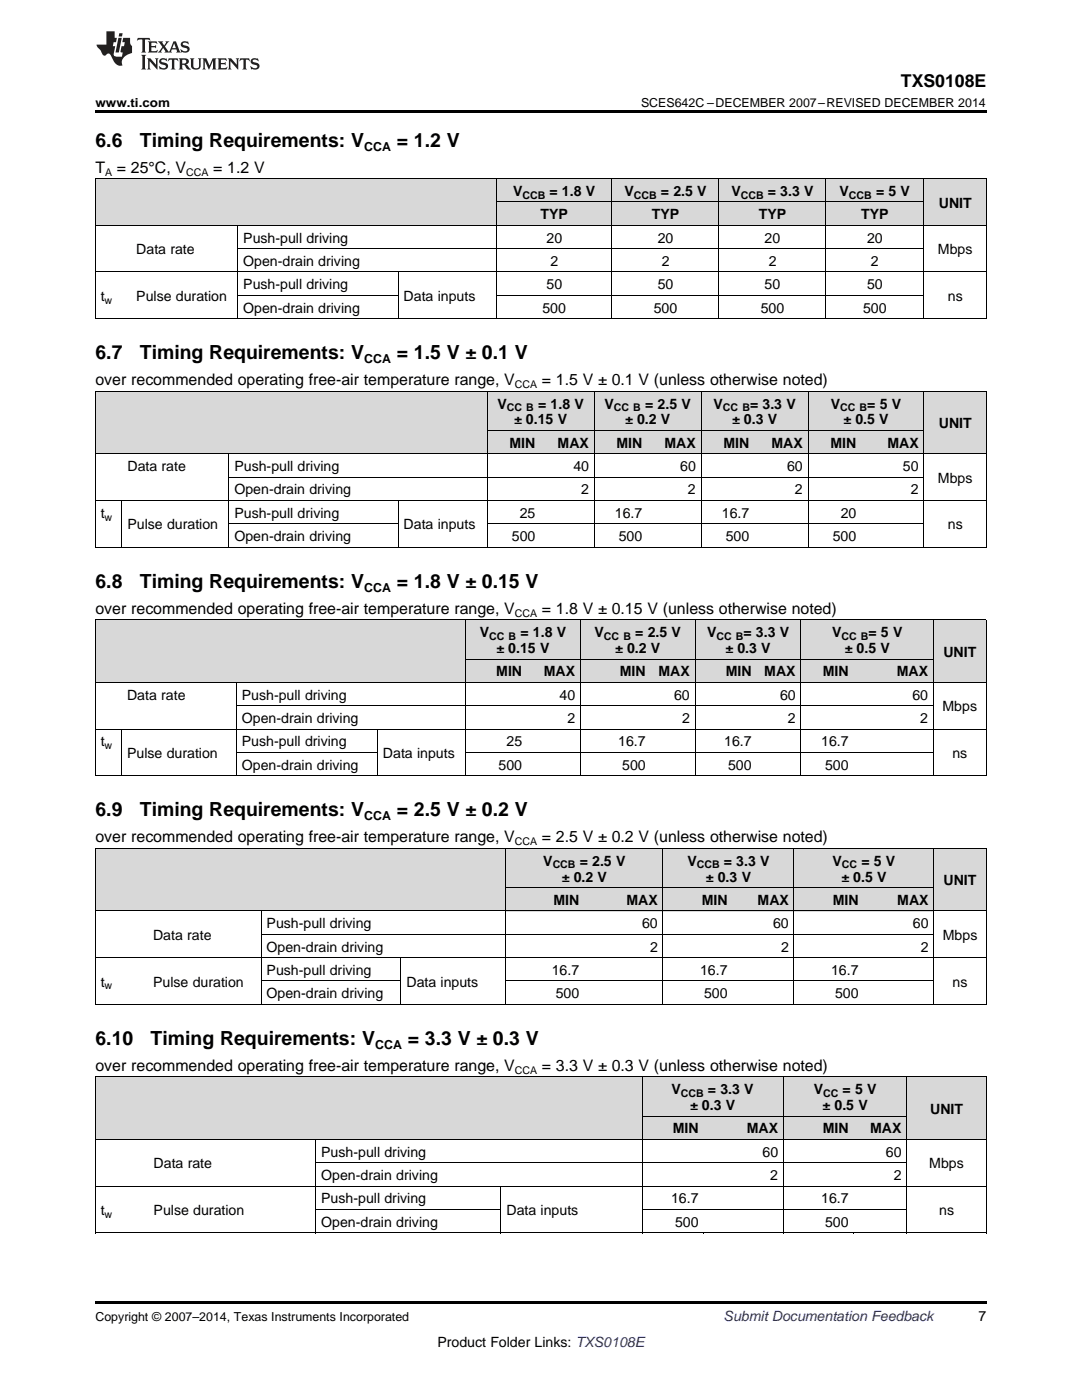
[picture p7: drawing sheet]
<svg xmlns="http://www.w3.org/2000/svg" width="216mm" height="279mm" viewBox="0 0 216 279" stroke-linecap="round" stroke-linejoin="round" font-family="sans-serif">
<g fill="#d8d8d8">
<path d="M19 215h10.6v12.5h-10.6z"/>
<path d="M29.6 215h33.4v12.5h-33.4z"/>
<path d="M63 215h37v12.5h-37z"/>
<path d="M100 215h28.2v12.5h-28.2z"/>
<path d="M128.2 222.8h12.3v4.7h-12.3z"/>
<path d="M140.5 222.8h15.9v4.7h-15.9z"/>
<path d="M156.4 222.8h14v4.7h-14z"/>
<path d="M170.4 222.8h10.6v4.7h-10.6z"/>
<path d="M181 215h15.8v12.5h-15.8z"/>
<path d="M128.2 215h12.3v7.8h-12.3z"/>
<path d="M140.5 215h15.9v7.8h-15.9z"/>
<path d="M156.4 215h14v7.8h-14z"/>
<path d="M170.4 215h10.6v7.8h-10.6z"/>
<path d="M19 169.4h10.5v12.5h-10.5z"/>
<path d="M29.5 169.4h22.6v12.5h-22.6z"/>
<path d="M52.1 169.4h27.9v12.5h-27.9z"/>
<path d="M80 169.4h21v12.5h-21z"/>
<path d="M101 177.2h15.7v4.7h-15.7z"/>
<path d="M116.7 177.2h15.6v4.7h-15.6z"/>
<path d="M132.3 177.2h14v4.7h-14z"/>
<path d="M146.3 177.2h12.2v4.7h-12.2z"/>
<path d="M158.5 177.2h13.9v4.7h-13.9z"/>
<path d="M172.4 177.2h14v4.7h-14z"/>
<path d="M186.4 169.4h10.4v12.5h-10.4z"/>
<path d="M101 169.4h15.7v7.8h-15.7z"/>
<path d="M116.7 169.4h15.6v7.8h-15.6z"/>
<path d="M132.3 169.4h14v7.8h-14z"/>
<path d="M146.3 169.4h12.2v7.8h-12.2z"/>
<path d="M158.5 169.4h13.9v7.8h-13.9z"/>
<path d="M172.4 169.4h14v7.8h-14z"/>
<path d="M19 123.8h5.3v12.4h-5.3z"/>
<path d="M24.3 123.8h22.9v12.4h-22.9z"/>
<path d="M47.2 123.8h28.2v12.4h-28.2z"/>
<path d="M75.4 123.8h17.6v12.4h-17.6z"/>
<path d="M93 131.6h12.3v4.6h-12.3z"/>
<path d="M105.3 131.6h10.6v4.6h-10.6z"/>
<path d="M115.9 131.6h14v4.6h-14z"/>
<path d="M129.9 131.6h8.8v4.6h-8.8z"/>
<path d="M138.7 131.6h12.4v4.6h-12.4z"/>
<path d="M151.1 131.6h8.8v4.6h-8.8z"/>
<path d="M159.9 131.6h10.5v4.6h-10.5z"/>
<path d="M170.4 131.6h15.9v4.6h-15.9z"/>
<path d="M186.3 123.8h10.5v12.4h-10.5z"/>
<path d="M93 123.8h12.3v7.8h-12.3z"/>
<path d="M105.3 123.8h10.6v7.8h-10.6z"/>
<path d="M115.9 123.8h14v7.8h-14z"/>
<path d="M129.9 123.8h8.8v7.8h-8.8z"/>
<path d="M138.7 123.8h12.4v7.8h-12.4z"/>
<path d="M151.1 123.8h8.8v7.8h-8.8z"/>
<path d="M159.9 123.8h10.5v7.8h-10.5z"/>
<path d="M170.4 123.8h15.9v7.8h-15.9z"/>
<path d="M19 78.1h5.4v12.5h-5.4z"/>
<path d="M24.4 78.1h21.3v12.5h-21.3z"/>
<path d="M45.7 78.1h33.8v12.5h-33.8z"/>
<path d="M79.5 78.1h17.8v12.5h-17.8z"/>
<path d="M97.3 86h10.6v4.6h-10.6z"/>
<path d="M107.9 86h10.7v4.6h-10.7z"/>
<path d="M118.6 86h10.7v4.6h-10.7z"/>
<path d="M129.3 86h10.6v4.6h-10.6z"/>
<path d="M139.9 86h10.7v4.6h-10.7z"/>
<path d="M150.6 86h10.7v4.6h-10.7z"/>
<path d="M161.3 86h10.6v4.6h-10.6z"/>
<path d="M171.9 86h12.5v4.6h-12.5z"/>
<path d="M184.4 78.1h12.4v12.5h-12.4z"/>
<path d="M97.3 78.1h10.6v7.9h-10.6z"/>
<path d="M107.9 78.1h10.7v7.9h-10.7z"/>
<path d="M118.6 78.1h10.7v7.9h-10.7z"/>
<path d="M129.3 78.1h10.6v7.9h-10.6z"/>
<path d="M139.9 78.1h10.7v7.9h-10.7z"/>
<path d="M150.6 78.1h10.7v7.9h-10.7z"/>
<path d="M161.3 78.1h10.6v7.9h-10.6z"/>
<path d="M171.9 78.1h12.5v7.9h-12.5z"/>
<path d="M19 35.7h7.1v9.3h-7.1z"/>
<path d="M26.1 35.7h21.4v9.3h-21.4z"/>
<path d="M47.5 35.7h32v9.3h-32z"/>
<path d="M79.5 35.7h19.6v9.3h-19.6z"/>
<path d="M99.1 40.4h23.1v4.6h-23.1z"/>
<path d="M122.2 40.4h21.3v4.6h-21.3z"/>
<path d="M143.5 40.4h21.3v4.6h-21.3z"/>
<path d="M164.8 40.4h19.6v4.6h-19.6z"/>
<path d="M184.4 35.7h12.4v9.3h-12.4z"/>
<path d="M99.1 35.7h23.1v4.7h-23.1z"/>
<path d="M122.2 35.7h21.3v4.7h-21.3z"/>
<path d="M143.5 35.7h21.3v4.7h-21.3z"/>
<path d="M164.8 35.7h19.6v4.7h-19.6z"/>
</g>
<g fill="#000">
<path d="M19 22h177.8v.5h-177.8zM19 63.6h.2zM47.4 63.6h.1zM79.4 63.6h.1zM99 63.6h.1zM122.1 63.6h.1zM143.4 63.6h.1zM164.7 63.6h.1zM184.3 63.6h.1zM196.7 63.6h.1zM19 109.2l.2 .1zM45.6 109.2l.1 .1z"/>
<path d="M79.4 109.2l.1 .1zM97.2 109.2l.1 .1zM107.8 109.2l.1 .1zM118.5 109.2l.1 .1zM129.2 109.2l.1 .1zM139.8 109.2l.1 .1zM150.5 109.2l.1 .1zM161.2 109.2l.1 .1zM171.8 109.2l.1 .1zM184.3 109.2l.1 .1zM196.7 109.2l.1 .1zM19 154.8l.2 .1z"/>
<path d="M47.1 154.8l.1 .1zM75.2 154.8l.2 .1zM92.9 154.8l.1 .1zM105.2 154.8l.1 .1zM115.7 154.8l.2 .1zM129.8 154.8l.1 .1zM138.6 154.8l.1 .1zM151 154.8l.1 .1zM159.8 154.8l.1 .1zM170.3 154.8l.1 .1zM186.2 154.8l.1 .1zM196.7 154.8l.1 .1z"/>
<path d="M19 200.4l.2 .1zM52 200.4l.1 .1zM79.9 200.4l.1 .1zM100.9 200.4l.1 .1zM116.6 200.4l.1 .1zM132.2 200.4l.1 .1zM146.2 200.4l.1 .1zM158.4 200.4l.1 .1zM172.3 200.4l.1 .1zM186.3 200.4l.1 .1zM196.7 200.4l.1 .1zM19 246.1h.2z"/>
<path d="M62.9 246.1h.1zM99.9 246.1h.1zM128.1 246.1h.1zM140.4 246.1h.1zM156.2 246.1h.2zM170.3 246.1h.1zM180.9 246.1h.1zM196.7 246.1h.1zM19 259.7h177.8v.5h-177.8z"/>
</g>
<g fill="none" stroke="#000" stroke-width=".2">
<path d="M19 35.6l177.8 .1v27.9M19.1 35.7v27.9M99 35.7v27.9M122.1 35.7v27.9M143.5 35.7v27.9M164.8 35.7v27.9M184.3 35.7v27.9M19 54.3h177.8M19 45h177.8M47.4 45v18.6M47.5 58.9h32M47.5 49.6h136.9"/>
<path d="M79.4 54.3v9.3M99.1 58.9h85.3M99.1 40.3h85.3M19 78.1h177.8M19 63.6h177.8M19.1 78.1v31.2M97.2 78.1v31.2M118.6 78.1v31.2M139.9 78.1v31.2M161.2 78.1v31.2M184.3 78.1v31.2M196.8 78.1v31.2"/>
<path d="M19 99.9h177.8M19 90.6h177.8M24.3 99.9v9.4M45.7 90.6v18.7M45.7 95.2h138.7M79.4 99.9v9.4M97.3 85.9h87.1M19 109.2h177.8M45.7 104.5h33.8M97.3 104.5h87.1M19 136.2h177.8M19 123.7h177.8"/>
<path d="M19.1 123.7v31.2M47.1 136.2v18.7M92.9 123.7v31.2M93 131.5h93.3M115.8 123.7v31.2M138.7 123.7v31.2M159.8 123.7v31.2M186.2 123.7v31.2M196.8 123.7v31.2M19 154.8h177.8M19 145.5h177.8M24.3 145.5v9.4"/>
<path d="M47.2 150.2h28.2M47.2 140.8h139.1M75.3 145.5v9.4M93 150.2h93.3M19 169.3h177.8M19.1 169.3v31.2M100.9 169.3v31.2M101 177.1h85.3M132.3 169.3v31.2M158.4 169.3v31.2M186.3 169.3v31.2M196.8 169.3v31.2"/>
<path d="M19 191.1h177.8M19 181.8h177.8M52.1 181.8v18.7M52.1 195.8h27.9M52.1 186.5h134.3M80 191.1v9.4M101 195.8h85.4M19 214.9h177.8M19 200.4h177.8M19.1 214.9v31.2M128.1 214.9v31.2M156.3 214.9v31.2"/>
<path d="M180.9 214.9v31.2M196.8 214.9v31.2M19 236.7h177.8M19 227.4h177.8M63 227.4v18.7M63 232.1h118M100 236.7v9.4M128.2 222.8h52.8M19 246h177.8M63 241.4h37M128.2 241.4h52.8"/>
</g>
<g fill="#231f20">
<path d="M27.5 7.6l-.1 .5 .4-.2h.6v.1v2.1l-.2 .4h1l-.3-.4v-2.1l.1-.1h.5l.5 .2-.2-.5zM29.5 8.3l.2 .3v1.5l-.2 .4h1.8l.2-.6a1.04 1.04 0 0 1-1.3 .2v-.7h.6l.3 .2v-.6l-.3 .2h-.6v-.6l.8-.1 .4 .3-.2-.5zM31.5 8.3l.9 1.1-.9 1.1h.8l-.2-.2 .5-.7 .4 .7-.2 .2h1.5l-.1-.2 .1-.4h.9l.1 .4-.2 .2h1l-.3-.3-.7-1.9h-.5l-.9 2-.8-1 .9-1h-.8l.1 .3-.3 .5-.4-.6 .2-.2zM34.7 8.6l.4 1h-.7zM36.3 8.4a.63 .63 0 0 0-.2 .7 .63 .63 0 0 0 .6 .4l.6 .2 .1 .2a.75 .75 0 0 1-.7 .4 .75 .75 0 0 1-.6-.5l.1 .7 .1-.1a1.11 1.11 0 0 0 1.5-.6 1.13 1.13 0 0 0-1.2-.8l-.1-.4a1.04 1.04 0 0 1 1.2 .2l-.2-.5-.1 .1-.5-.2zM28.2 10.9l.2 .4v2.2l-.2 .4h1l-.3-.4v-2.2l.3-.4zM29.3 11.6l.3 .4v1.5l-.3 .4h.8l-.2-.4v-1.3l1.5 1.7v-1.9l.2-.4h-.7l.2 .4v.9l-1.1-1.3zM32 11.8a.62 .62 0 0 0-.2 .7 .62 .62 0 0 0 .6 .4l.6 .1 .1 .3a.76 .76 0 0 1-.7 .3 .76 .76 0 0 1-.6-.4l.1 .7 .1-.1a1.11 1.11 0 0 0 1.5-.6 1.13 1.13 0 0 0-1.2-.8l-.1-.4a1.04 1.04 0 0 1 1.2 .2l-.2-.6-.1 .1-.5-.1zM33.7 11.6l-.2 .6a.61 .61 0 0 1 .8-.3v1.6l-.2 .4h.9l-.2-.4v-1.6a.63 .63 0 0 1 .8 .3l-.2-.6zM35.6 11.6l.3 .4v1.5l-.3 .4h1l-.2-.2v-.8l.5 .2a.76 .76 0 0 0 1.2 .7l-1-1a.58 .58 0 0 0 .6-.5 .58 .58 0 0 0-.5-.6zM36.4 11.9h.1a.45 .45 0 0 1 .5 .1 .45 .45 0 0 1 .1 .5l-.7 .2zM37.9 11.6l.2 .2a2.17 2.17 0 0 0 .3 1.9 .99 .99 0 0 0 1.6-.6v-1.1l.2-.4h-.7l.2 .2a1.92 1.92 0 0 1-.2 1.8 .6 .6 0 0 1-.9-.5v-1.1l.2-.4zM40.4 11.6l.2 .4v1.5l-.2 .4h.7l-.2-.4v-1.4l.8 1.8 .8-1.8v1.4l-.2 .4h.9l-.2-.4v-1.5l.2-.4h-.8l-.6 1.5-.6-1.5zM43.4 11.6l.2 .4v1.5l-.2 .4h1.8l.2-.6a1.04 1.04 0 0 1-1.3 .1v-.6h.5l.4 .2v-.6l-.4 .2h-.5v-.7h.8l.3 .3-.1-.6zM45.5 11.6l.2 .4v1.5l-.2 .4h.7l-.2-.4v-1.3l1.5 1.7v-1.9l.2-.4h-.7l.2 .4v.9l-1.1-1.3zM47.9 11.6l-.1 .6a.61 .61 0 0 1 .8-.3v1.6l-.3 .4h1l-.3-.4 .1-1.6a.63 .63 0 0 1 .7 .3l-.1-.6zM50.2 11.8a.62 .62 0 0 0-.2 .7 .62 .62 0 0 0 .6 .4l.6 .1 .2 .3a.76 .76 0 0 1-.8 .3 .76 .76 0 0 1-.6-.4l.1 .7 .2-.1a1.11 1.11 0 0 0 1.5-.6 1.13 1.13 0 0 0-1.3-.8l-.1-.4a1.04 1.04 0 0 1 1.2 .2l-.1-.6-.2 .1-.5-.1z"/>
<path d="M21.2 6.3v2.6h-1.9l.1 .4 .7 .9a.91 .91 0 0 0 1 .8 .56 .56 0 0 1 .5-.3 .56 .56 0 0 1 .5 .3l.4 .8a1.53 1.53 0 0 0 1.9 1.2 1.54 1.54 0 0 1 1-2.1l.9-.3v-1.4a1.52 1.52 0 0 1-.3-1.6h-1.4l-.2 .8h.5l-.2 .8h-.4l-.2 1v.2l.4 .1-.2 .8a1.93 1.93 0 0 1-1.6-.3l.3-1.8h-.5l.2-.8h.4l.2-.8h-.4v-1.3zM23.6 7.6l-.6 2.9h.7l.6-2.9zM23.8 6.6l-.1 .7h.6l.2-.7z"/>
</g>
<g font-size="3.9">
<text x="19" y="29.3">6.6</text>
<text x="27.9" y="29.3">Timing Requirements: V</text>
<text x="79.2" y="29.3">= 1.2 V</text>
<text x="19" y="71.7">6.7</text>
<text x="27.9" y="71.7">Timing Requirements: V</text>
<text x="79.2" y="71.7">= 1.5 V ± 0.1 V</text>
<text x="19" y="117.3">6.8</text>
<text x="27.9" y="117.3">Timing Requirements: V</text>
<text x="79.2" y="117.3">= 1.8 V ± 0.15 V</text>
<text x="19" y="162.9">6.9</text>
<text x="27.9" y="162.9">Timing Requirements: V</text>
<text x="79.2" y="162.9">= 2.5 V ± 0.2 V</text>
<text x="19" y="208.6">6.10</text>
<text x="30.1" y="208.6">Timing Requirements: V</text>
<text x="81.4" y="208.6">= 3.3 V ± 0.3 V</text>
</g>
<text font-size="3.5" x="179.8" y="17.3">TXS0108E</text>
<g font-size="3.2">
<text x="19" y="34.4">T</text>
<text x="23.3" y="34.4">= 25°C, V</text>
<text x="42.5" y="34.4">= 1.2 V</text>
<text x="19" y="76.9">over recommended operating free-air temperature range, V</text>
<text x="108.1" y="76.9">= 1.5 V ± 0.1 V (unless otherwise noted)</text>
<text x="19" y="122.5">over recommended operating free-air temperature range, V</text>
<text x="108.1" y="122.5">= 1.8 V ± 0.15 V (unless otherwise noted)</text>
<text x="19" y="168.1">over recommended operating free-air temperature range, V</text>
<text x="108.1" y="168.1">= 2.5 V ± 0.2 V (unless otherwise noted)</text>
<text x="19" y="213.7">over recommended operating free-air temperature range, V</text>
<text x="108.1" y="213.7">= 3.3 V ± 0.3 V (unless otherwise noted)</text>
</g>
<g font-size="2.8">
<text x="102.4" y="39.1">V</text>
<text x="109.6" y="39.1">= 1.8 V</text>
<text x="124.6" y="39.1">V</text>
<text x="131.9" y="39.1">= 2.5 V</text>
<text x="145.9" y="39.1">V</text>
<text x="153.2" y="39.1">= 3.3 V</text>
<text x="167.5" y="39.1">V</text>
<text x="174.8" y="39.1">= 5 V</text>
<text x="187.3" y="41.4">UNIT</text>
<text x="107.8" y="43.7">TYP</text>
<text x="130.1" y="43.7">TYP</text>
<text x="151.4" y="43.7">TYP</text>
<text x="171.8" y="43.7">TYP</text>
<text x="27.2" y="50.7">Data rate</text>
<text x="48.5" y="48.4">Push-pull driving</text>
<text x="48.5" y="53.1">Open-drain driving</text>
<text x="109" y="48.4">20</text>
<text x="109.8" y="53.1">2</text>
<text x="131.2" y="48.4">20</text>
<text x="132" y="53.1">2</text>
<text x="152.6" y="48.4">20</text>
<text x="153.4" y="53.1">2</text>
<text x="173" y="48.4">20</text>
<text x="173.8" y="53.1">2</text>
<text x="187.1" y="50.7">Mbps</text>
<text x="48.5" y="57.7">Push-pull driving</text>
<text x="109" y="57.7">50</text>
<text x="131.2" y="57.7">50</text>
<text x="152.6" y="57.7">50</text>
<text x="173" y="57.7">50</text>
<text x="20.1" y="60">t</text>
<text x="27.2" y="60">Pulse duration</text>
<text x="48.5" y="62.4">Open-drain driving</text>
<text x="80.5" y="60">Data inputs</text>
<text x="108.2" y="62.4">500</text>
<text x="130.5" y="62.4">500</text>
<text x="151.8" y="62.4">500</text>
<text x="172.2" y="62.4">500</text>
<text x="189.1" y="60">ns</text>
<text x="99.3" y="81.5">V</text>
<text x="107.4" y="81.5">= 1.8 V</text>
<text x="120.6" y="81.5">V</text>
<text x="128.7" y="81.5">= 2.5 V</text>
<text x="142.4" y="81.5">V</text>
<text x="149.7" y="81.5">=</text>
<text x="152.1" y="81.5">3.3 V</text>
<text x="165.8" y="81.5">V</text>
<text x="173" y="81.5">= 5 V</text>
<text x="101.7" y="89.4">MIN</text>
<text x="102.6" y="84.7">± 0.15 V</text>
<text x="111.3" y="89.4">MAX</text>
<text x="123" y="89.4">MIN</text>
<text x="124.7" y="84.7">± 0.2 V</text>
<text x="132.6" y="89.4">MAX</text>
<text x="144.4" y="89.4">MIN</text>
<text x="146.1" y="84.7">± 0.3 V</text>
<text x="153.9" y="89.4">MAX</text>
<text x="165.7" y="89.4">MIN</text>
<text x="168.3" y="84.7">± 0.5 V</text>
<text x="177.1" y="89.4">MAX</text>
<text x="187.3" y="85.4">UNIT</text>
<text x="25.4" y="94">Data rate</text>
<text x="46.8" y="94">Push-pull driving</text>
<text x="114.4" y="94">40</text>
<text x="135.7" y="94">60</text>
<text x="157.1" y="94">60</text>
<text x="180.2" y="94">50</text>
<text x="46.8" y="98.7">Open-drain driving</text>
<text x="116" y="98.7">2</text>
<text x="137.3" y="98.7">2</text>
<text x="158.6" y="98.7">2</text>
<text x="181.8" y="98.7">2</text>
<text x="187.1" y="96.3">Mbps</text>
<text x="20.1" y="103.3">t</text>
<text x="25.4" y="105.7">Pulse duration</text>
<text x="46.8" y="103.3">Push-pull driving</text>
<text x="46.8" y="108">Open-drain driving</text>
<text x="80.5" y="105.7">Data inputs</text>
<text x="102.1" y="108">500</text>
<text x="103.7" y="103.3">25</text>
<text x="122.7" y="103.3">16.7</text>
<text x="123.5" y="108">500</text>
<text x="144" y="103.3">16.7</text>
<text x="144.8" y="108">500</text>
<text x="166.2" y="108">500</text>
<text x="167.7" y="103.3">20</text>
<text x="189.1" y="105.7">ns</text>
<text x="95.7" y="127.1">V</text>
<text x="99.1" y="130.3">± 0.15 V</text>
<text x="103.9" y="127.1">=</text>
<text x="106.3" y="127.1">1.8 V</text>
<text x="118.6" y="127.1">V</text>
<text x="122.8" y="130.3">± 0.2 V</text>
<text x="126.8" y="127.1">= 2.5 V</text>
<text x="141.1" y="127.1">V</text>
<text x="144.8" y="130.3">± 0.3</text>
<text x="148.4" y="127.1">= 3.3 V</text>
<text x="151.9" y="130.3">V</text>
<text x="166" y="127.1">V</text>
<text x="168.6" y="130.3">±</text>
<text x="170.9" y="130.3">0.5 V</text>
<text x="173.3" y="127.1">= 5 V</text>
<text x="188.2" y="131.1">UNIT</text>
<text x="99" y="135">MIN</text>
<text x="108.5" y="135">MAX</text>
<text x="123.7" y="135">MIN</text>
<text x="131.4" y="135">MAX</text>
<text x="144.8" y="135">MIN</text>
<text x="152.5" y="135">MAX</text>
<text x="164.2" y="135">MIN</text>
<text x="178.9" y="135">MAX</text>
<text x="25.4" y="139.6">Data rate</text>
<text x="48.3" y="139.6">Push-pull driving</text>
<text x="111.7" y="139.6">40</text>
<text x="134.5" y="139.6">60</text>
<text x="155.6" y="139.6">60</text>
<text x="182.1" y="139.6">60</text>
<text x="188.1" y="142">Mbps</text>
<text x="20.1" y="148.9">t</text>
<text x="48.3" y="144.3">Open-drain driving</text>
<text x="48.3" y="148.9">Push-pull driving</text>
<text x="101.1" y="148.9">25</text>
<text x="113.2" y="144.3">2</text>
<text x="123.4" y="148.9">16.7</text>
<text x="136.1" y="144.3">2</text>
<text x="144.5" y="148.9">16.7</text>
<text x="157.2" y="144.3">2</text>
<text x="163.9" y="148.9">16.7</text>
<text x="183.6" y="144.3">2</text>
<text x="25.4" y="151.3">Pulse duration</text>
<text x="48.3" y="153.6">Open-drain driving</text>
<text x="76.4" y="151.3">Data inputs</text>
<text x="99.5" y="153.6">500</text>
<text x="124.1" y="153.6">500</text>
<text x="145.3" y="153.6">500</text>
<text x="164.6" y="153.6">500</text>
<text x="190" y="151.3">ns</text>
<text x="108.4" y="172.8">V</text>
<text x="115.7" y="172.8">=</text>
<text x="118.2" y="172.8">2.5 V</text>
<text x="137.2" y="172.8">V</text>
<text x="144.4" y="172.8">=</text>
<text x="146.9" y="172.8">3.3 V</text>
<text x="166.1" y="172.8">V</text>
<text x="171.9" y="172.8">= 5 V</text>
<text x="112.1" y="175.9">± 0.2 V</text>
<text x="140.9" y="175.9">± 0.3 V</text>
<text x="167.9" y="175.9">± 0.5 V</text>
<text x="188.3" y="176.7">UNIT</text>
<text x="53.2" y="185.2">Push-pull driving</text>
<text x="110.4" y="180.6">MIN</text>
<text x="125" y="180.6">MAX</text>
<text x="128.1" y="185.2">60</text>
<text x="140" y="180.6">MIN</text>
<text x="151.2" y="180.6">MAX</text>
<text x="154.3" y="185.2">60</text>
<text x="166.2" y="180.6">MIN</text>
<text x="179" y="180.6">MAX</text>
<text x="182.2" y="185.2">60</text>
<text x="30.6" y="187.6">Data rate</text>
<text x="53.2" y="189.9">Open-drain driving</text>
<text x="129.7" y="189.9">2</text>
<text x="155.9" y="189.9">2</text>
<text x="183.7" y="189.9">2</text>
<text x="188.1" y="187.6">Mbps</text>
<text x="20.1" y="196.9">t</text>
<text x="30.6" y="196.9">Pulse duration</text>
<text x="53.2" y="194.6">Push-pull driving</text>
<text x="81.1" y="196.9">Data inputs</text>
<text x="110.1" y="194.6">16.7</text>
<text x="139.7" y="194.6">16.7</text>
<text x="165.8" y="194.6">16.7</text>
<text x="190.1" y="196.9">ns</text>
<text x="53.2" y="199.2">Open-drain driving</text>
<text x="110.9" y="199.2">500</text>
<text x="140.5" y="199.2">500</text>
<text x="166.6" y="199.2">500</text>
<text x="134" y="218.4">V</text>
<text x="137.7" y="221.5">± 0.3 V</text>
<text x="141.3" y="218.4">= 3.3 V</text>
<text x="162.4" y="218.4">V</text>
<text x="164.1" y="221.5">± 0.5</text>
<text x="168.1" y="218.4">=</text>
<text x="170.6" y="218.4">5 V</text>
<text x="171.3" y="221.5">V</text>
<text x="134.2" y="226.2">MIN</text>
<text x="149" y="226.2">MAX</text>
<text x="164.2" y="226.2">MIN</text>
<text x="173.6" y="226.2">MAX</text>
<text x="185.6" y="222.3">UNIT</text>
<text x="30.7" y="233.2">Data rate</text>
<text x="64.1" y="230.9">Push-pull driving</text>
<text x="152.2" y="230.9">60</text>
<text x="176.8" y="230.9">60</text>
<text x="185.4" y="233.2">Mbps</text>
<text x="64.1" y="235.5">Open-drain driving</text>
<text x="153.7" y="235.5">2</text>
<text x="178.3" y="235.5">2</text>
<text x="20.1" y="242.5">t</text>
<text x="30.7" y="242.5">Pulse duration</text>
<text x="64.1" y="240.2">Push-pull driving</text>
<text x="64.1" y="244.8">Open-drain driving</text>
<text x="101.1" y="242.5">Data inputs</text>
<text x="133.9" y="240.2">16.7</text>
<text x="134.7" y="244.8">500</text>
<text x="163.9" y="240.2">16.7</text>
<text x="164.6" y="244.8">500</text>
<text x="187.4" y="242.5">ns</text>
<text x="195.3" y="263.6">7</text>
<text x="87.3" y="268.9">Product Folder Links: TXS0108E</text>
</g>
<text font-size="2.8" fill="#0000c8" x="144.4" y="263.6">Submit Documentation Feedback</text>
<g font-size="2.5">
<text x="19" y="21.4">www.ti.com</text>
<text x="127.9" y="21.4">SCES642C –DECEMBER 2007–REVISED DECEMBER 2014</text>
<text x="72.7" y="30.1">CCA</text>
<text x="72.7" y="72.5">CCA</text>
<text x="72.7" y="118.1">CCA</text>
<text x="72.7" y="163.7">CCA</text>
<text x="74.9" y="209.3">CCA</text>
<text x="19" y="263.6">Copyright © 2007–2014, Texas Instruments Incorporated</text>
</g>
<g font-size="2.1">
<text x="21" y="35.1">A</text>
<text x="37.2" y="35.1">CCA</text>
<text x="104.2" y="39.7">CCB</text>
<text x="126.5" y="39.7">CCB</text>
<text x="147.8" y="39.7">CCB</text>
<text x="169.4" y="39.7">CCB</text>
<text x="20.9" y="60.6">w</text>
<text x="102.7" y="77.5">CCA</text>
<text x="101.1" y="82.1">CC B</text>
<text x="122.5" y="82.1">CC B</text>
<text x="144.3" y="82.1">CC B</text>
<text x="167.6" y="82.1">CC B</text>
<text x="20.9" y="103.9">w</text>
<text x="102.7" y="123.1">CCA</text>
<text x="97.6" y="127.7">CC B</text>
<text x="120.5" y="127.7">CC B</text>
<text x="142.9" y="127.7">CC B</text>
<text x="167.9" y="127.7">CC</text>
<text x="171.8" y="127.7">B</text>
<text x="20.9" y="149.5">w</text>
<text x="102.7" y="168.7">CCA</text>
<text x="110.3" y="173.3">CCB</text>
<text x="139" y="173.3">CCB</text>
<text x="168" y="173.3">CC</text>
<text x="20.9" y="197.4">w</text>
<text x="102.7" y="214.3">CCA</text>
<text x="135.9" y="218.9">CCB</text>
<text x="164.3" y="218.9">CC</text>
<text x="20.9" y="243.1">w</text>
</g>
</svg>
